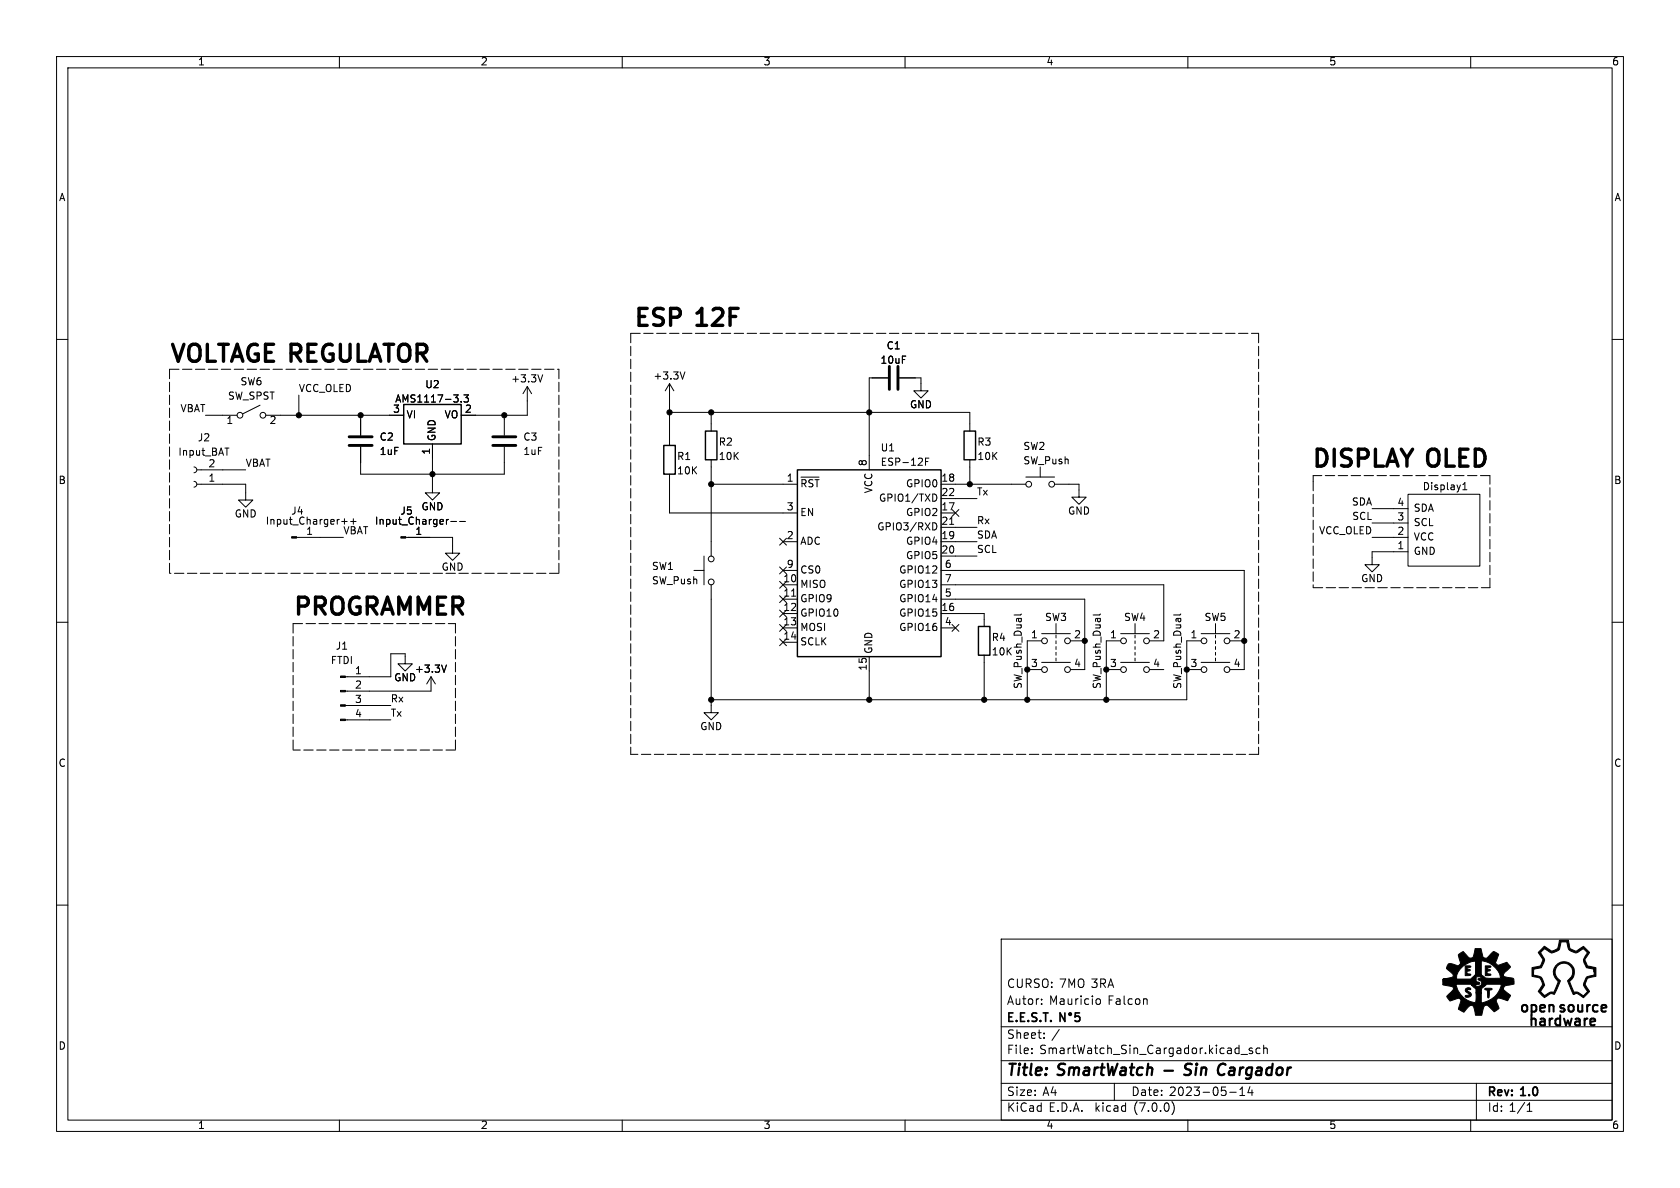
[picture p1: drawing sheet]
<svg xmlns="http://www.w3.org/2000/svg" width="297mm" height="210mm" viewBox="0 0 297 210" stroke-linecap="round" stroke-linejoin="round" font-family="sans-serif">
<g fill="none" stroke="#000" stroke-width=".18">
<path d="M10 10h277v190h-277zM12 12h273v186h-273zM60 10v2M110 10v2M160 10v2M210 10v2M260 10v2M10 60h2M285 60h2M36.3 73.4h5.6M39.8 79.2h.7M46 71.6l-3.1 1.6"/>
<path d="M47 73.4h24.4M52.8 69.9v3.5M63.8 79v4.8h25.4v-4.8M63.8 73.4v3.6M76.5 78.5v8.6h1.2l-1.2 1.3-1.3-1.3h1.3M81.5 71v.1M82 69.8h.8l-.4 .5 .3 .1v.6l-.1 .1-.6-.1M89.2 73.4v3.6M93.2 68.3l-.7 1.3M93.2 68.3v5.1h-11.7M93.2 68.3l.8 1.3M95.9 66.3l-.4 1.2"/>
<path d="M118.4 72.9h53v3.3M118.4 67.8v10.9M118.4 67.8l-.8 1.3M118.4 67.8l.7 1.3M121.1 65.7l-.4 1.3M125.7 72.9v3.3M157 66.8h-3.3v16.3M159 66.8h3.8v2.3h1.3l-1.3 1.3-1.3-1.3h1.3M34.3 82.6l.4 .1 .1 .4-.2 .3-.3 .2M34.3 85.1l.4 .1 .1 .4-.2 .4-.3 .1M34.8 85.6h8.6v2.8h1.3l-1.3 1.3-1.2-1.3h1.2M34.8 83.1h8.6"/>
<path d="M52.4 95h8.3M60.4 92.2h1M60.9 91.7v1M62 92.2h.9M62.5 91.7v1M71.7 95h8.3v2.8h1.3l-1.3 1.3-1.3-1.3h1.3M79.2 91.8h.1M79.7 92.2h1M81.3 92.2h1M118.4 83.8v6.9h22.6M124.5 98.3v5.1M125.7 85.6h15.3"/>
<path d="M125.7 81.3v17M137.8 95.1l1.2 1.3M138.4 95.8h2.6M139 95.1l-1.2 1.3M141.6 84.3h3.2M142.5 85.2l-.1-.3-.6-.1v1.3M143.7 84.9l-.5-.1-.2 .4M144.1 84.8h.7M144.4 84.8v1.3M163.6 81.6h.4M164.2 81h-.6v1.3M164.9 92.4a.64 .64 0 0 1 .7 .6 .64 .64 0 0 1-.7 .7"/>
<path d="M165.2 87.3a.68 .68 0 0 1 .4 .7 .68 .68 0 0 1-.4 .6M166.4 85.6h15M166.4 90.7h2.5M166.4 95.8h6.3M166.4 98.3h6.3M166.4 93.2h6.3M166.4 88.1h6.3M167.9 92.7h.7M168.3 90.1l1.2 1.2M169.5 90.1l-1.2 1.2M171.4 81.3v4.3M181.4 84.3h5"/>
<path d="M183.9 82.6v1.7M186.4 85.6h4.4v2.3h1.2l-1.2 1.3-1.3-1.3h1.3M232.2 84.1v1M242.6 95h6.3M242.6 92.5h6.3M242.6 89.9h6.3M248.9 87.4h12.7v12.7h-12.7zM248.9 97.5h-6.3v2.3h1.2l-1.2 1.3-1.3-1.3h1.3M258.6 86.6h.7M258.6 85.7l.4-.4v1.3M10 110h2M71.6 117.3h-1.2l1.2 1.3 1.3-1.3h-1.3v-1.7h-2.5v4h-8"/>
<path d="M76.2 119.6v2.6h-15.1M76.2 119.6l-.8 1.3M76.2 119.6l.8 1.3M78.9 117.6l-.4 1.2M122.7 100.8h1.8M125.7 103.4v22.6h1.3l-1.3 1.3-1.2-1.3h1.2M137.8 105.3l1.2 1.2M137.8 107.8l1.2 1.3M137.8 100.2l1.2 1.2M137.8 112.9l1.2 1.2M137.8 102.8l1.2 1.2M137.8 110.4l1.2 1.2"/>
<path d="M138.4 103.4h2.6M138.4 105.9h2.6M138.4 108.5h2.6M138.4 111h2.6M138.4 113.5h2.6M138.4 100.8h2.6M139 105.3l-1.2 1.2M139 107.8l-1.2 1.3M139 100.2l-1.2 1.2M139 112.9l-1.2 1.2M139 102.8l-1.2 1.2M139 110.4l-1.2 1.2"/>
<path d="M139.9 105.4h.8M153.7 116.1v7.6M166.4 103.4h39.3v9.9h-2.5M166.4 105.9h25.4v12.5h-2.6M166.4 100.8h53.6v17.6h-2.6M166.4 108.5h7.6v2.2M166.4 111h2.5M168.3 110.4l1.2 1.2M169.5 110.4l-1.2 1.2M174 115.8v7.9M180.6 108.5l-.2 .2h-1.1M181.6 118.4h2.5"/>
<path d="M184.1 117.1h5.1M184.1 112h5.1M184.1 113.3h-2.5v10.4M186.7 110.2v1.8M186.7 112.3v.5M186.7 113.3v.5M186.7 114.3v.5M186.7 115.3v.5M186.7 116.3v.5M189.2 113.3h2.6M194.5 108.5l-.2 .2h-1M195.6 118.4h2.5"/>
<path d="M198.1 117.1h5.1M198.1 112h5.1M198.1 113.3h-2.5v10.4M200.7 110.2v1.8M200.7 112.3v.5M200.7 113.3v.5M200.7 114.3v.5M200.7 115.3v.5M200.7 116.3v.5M203.2 118.4h2.5M208.7 108.5l-.1 .2h-1.1M209.8 118.4h2.5"/>
<path d="M212.3 117.1h5.1M212.3 112h5.1M212.3 113.3h-2.5v10.4h-84.1M214.9 110.2v1.8M214.9 112.3v.5M214.9 113.3v.5M214.9 114.3v.5M214.9 115.3v.5M214.9 116.3v.5M217.4 113.3h2.6M285 110h2M61.1 127.3h8"/>
<path d="M61.1 124.7h8M10 160h2M285 160h2M177 166h108v32h-108zM184.1 177.4v.2M184.1 176.6v.2M193.9 176.6h.4l.2 .2v.6l-.2 .2-.4-.1M202.7 176.6l.1 1M60 198v2M110 198v2M160 198v2M177 194.5h108"/>
<path d="M177 191.5h108M177 187.5h108M177 181.5h108M182.4 186.1v.2M182.4 185.3v.2M184.6 183.4v.2M184.6 182.6v.2M197 191.5v3M207.2 194.8a1.74 1.74 0 0 1 0 2.2M210 198v2M217.4 193.1h1.1M219.2 193.7h.8"/>
<path d="M219.4 186.4h1.1M219.5 192.4l-.3 .2M219.6 192.2v1.5M221 192.1l-.4 1.1h.9M221.3 192.7v1M221.4 185.3h-.4l-.2 .2 .1 .2 .5 .1v.4h-.6M222.8 185.3h-.5l-.3 .2v.5l.2 .2h.6M223.4 185.4l.2-.1h.4v1M223.4 184.8v1.5M260 198v2M261 191.5v6.5M270 196.5h.8"/>
<path d="M270 195.4l.4-.4v1.5"/>
<circle cx="42.4" cy="73.4" r=".51"/>
<circle cx="46.5" cy="73.4" r=".51"/>
<circle cx="125.7" cy="98.8" r=".51"/>
<circle cx="181.9" cy="85.6" r=".51"/>
<circle cx="185.9" cy="85.6" r=".51"/>
<circle cx="125.7" cy="102.9" r=".51"/>
<circle cx="184.7" cy="118.4" r=".51"/>
<circle cx="184.7" cy="113.3" r=".51"/>
<circle cx="188.7" cy="118.4" r=".51"/>
<circle cx="188.7" cy="113.3" r=".51"/>
<circle cx="198.6" cy="113.3" r=".51"/>
<circle cx="198.6" cy="118.4" r=".51"/>
<circle cx="202.7" cy="113.3" r=".51"/>
<circle cx="202.7" cy="118.4" r=".51"/>
<circle cx="212.9" cy="113.3" r=".51"/>
<circle cx="212.9" cy="118.4" r=".51"/>
<circle cx="216.9" cy="113.3" r=".51"/>
<circle cx="216.9" cy="118.4" r=".51"/>
</g>
<path d="M205.8 189.3h1.6M209.3 189.9l.8 .1M210.4 188l-.6 .1a.46 .46 0 0 0-.3 .5 .46 .46 0 0 0 .3 .4l.4 .1M215.8 188.1l.3-.1 .5 .1M216.5 189.9l-.4 .1" fill="none" stroke="#000" stroke-width=".4"/>
<g fill="none" stroke="#000" stroke-width=".3">
<path d="M188.3 179.1v1.5l-.9-1.5v1.5M190.8 179.1h-.7l-.1 .7 .3-.2 .5 .1 .1 .2-.1 .5-.2 .2-.6-.2"/>
<circle cx="189.2" cy="179.3" r=".21"/>
</g>
<path d="M71.4 71.5h10.1v7h-10.1zM117.3 78.7h2.1v5.1h-2.1zM124.7 76.2h2v5.1h-2zM170.4 76.2h2.1v5.1h-2.1zM141 83.1h25.4v33h-25.4zM173 110.7h2v5.1h-2z" fill="none" stroke="#000" stroke-width=".25"/>
<path d="M61.7 78.7h4.1M61.7 77.2h4.1M87.1 78.7h4.1M87.1 77.2h4.1M157.2 64.8v4M158.7 64.8v4" fill="none" stroke="#000" stroke-width=".51"/>
<g fill="#000" stroke="#000" stroke-width=".18">
<path d="M51.6 94.9h.8v.2h-.8zM70.9 94.9h.8v.2h-.8zM60.2 119.5h.9v.3h-.9zM60.2 127.1h.9v.3h-.9zM60.2 124.6h.9v.2h-.9zM60.2 122h.9v.3h-.9zM259.1 174.8h.1a.47 .47 0 0 1 .8 .1h-.6l-.1 .1 .8 .7a.65 .65 0 0 1-.4 .6 .65 .65 0 0 1-.7-.2l.8-.3-.7-.5-.1-.2zM259 170.7l1 .1-.1 .2-.6 .2 .6 .3-.5 .2-.1 .2 .2 .2 .4 .1 .1 .2-1 .1zM256 170.5l.5-.2 1.3 .5 .4-.5-.4-1.5 .9-.6 .5 .6a.76 .76 0 0 0 1.2 .4l.4-1.5h1l.3 1.2a.52 .52 0 0 0 .8 .4l1.1-1.1a1.13 1.13 0 0 1 .9 .6l-.5 1.4 .2 .3 .2 .2 1.6-.6 .6 .8-1.2 1.3a.36 .36 0 0 0 .3 .5l1.5 .3 .1 1-.9 .1a.73 .73 0 0 0-1 .9l1.3 1-.6 .9-1.6-.5-.3 .3-.1 .4 .5 1.1-.3 .3-.5 .4-1.2-1.1-.4-.1-.3 .4-.3 1.4h-1.1l-.2-1.1a.61 .61 0 0 0-.7-.7 2.81 2.81 0 0 0-1.2 1.2l-1-.5 .4-1.2a.47 .47 0 0 0-.1-.6 .47 .47 0 0 0-.6 0l-1.2 .4-.5-.8 .6-.7a.84 .84 0 0 0 .5-1l-1.8-.4v-.1h2.3a3.8 3.8 0 0 0 3.4 3.2l.1-.4v-1.3h1v1.8a4.2 4.2 0 0 0 3.5-3.3h-2.6l-.8 .7-.1 .8h-1v-.8l-.7-.6h.7a.61 .61 0 0 0 1 0 .61 .61 0 0 0-.6-.9v-.1l.5-.2v-.2h-.8v.8l.5 .1 .1 .2v.2h-.4a1.23 1.23 0 0 1-1.2 0h-4.9l-.1-.9h5l.8-.8h1.1l.5 .4a.87 .87 0 0 0 1 .2h1.9a3.5 3.5 0 0 0-3.4-3v2.4h-1.1l.1-2.4a3.6 3.6 0 0 0-3.4 2.8v.4h-2.3l1.5-.4 .2-.1-.1-.4-1.1-1zM262.5 174.8l1-.1 .3 .2-.5 .2-.2 1.3-.1-.2-.1-1.1-.4-.2zM262.6 170.7l1 .1-.1 .2-.6 .2 .6 .3-.5 .2-.1 .2 .1 .2 .5 .1v.2l-.9 .1zM273 167.3l1.3 .8 .8-.3a.92 .92 0 0 0 .5-1l.1-.6h1.6l.2 1.5 1.1 .5 1.3-.9 1.1 1.1-.8 1.2 .4 1.2 1.2 .2v.9v-.6l-1.3-.2-.3-.5a1.14 1.14 0 0 1 .1-1.6l.3-.6-.7-.7-.9 .6a1.45 1.45 0 0 1-1.6-.4l-.4-1.4h-1l-.1 .6a1.16 1.16 0 0 1-1.2 1.3 .85 .85 0 0 1-1-.3l-.6-.4-.1 .1-.6 .6 .3 .6a.99 .99 0 0 1 .1 1.5l-.3 .6-1.4 .2v1.1l.5 .1a1.25 1.25 0 0 1 1.3 1.2l.2 .4-.8 1.2 .8 .7 1-.6h.6l.8-1.9a1.89 1.89 0 0 1 0-3.2 1.89 1.89 0 0 1 2.8 1.5v.1a1.89 1.89 0 0 1-.8 1.6l.8 1.9h.6l1 .6 .8-.7-.6-.8a1.18 1.18 0 0 1 .2-1.4 1.21 1.21 0 0 1 1.3-.7l.2-.1v-1.3l.3 .1v1.5l-.7 .1a1.04 1.04 0 0 0-1.1 1.1v.3l.7 1.2-1.1 1.1-.8-.6a.84 .84 0 0 0-1 0l-1-2.4a1.66 1.66 0 0 0 .9-1.7 1.66 1.66 0 0 0-1.2-1.4 1.62 1.62 0 0 0-1.8 1.1 1.62 1.62 0 0 0 .9 2l-1.1 2.4a.91 .91 0 0 0-1.2 .2l-.6 .4-.4-.5-.7-.6 .4-.6a1.18 1.18 0 0 0 .2-1.3 1.18 1.18 0 0 0-1.1-.7l-.6-.1v-1.6l1.5-.3 .5-1.1-.9-1.2z"/>
<circle cx="52.8" cy="73.4" r=".46"/>
<circle cx="63.8" cy="73.4" r=".46"/>
<circle cx="89.2" cy="73.4" r=".46"/>
<circle cx="118.4" cy="72.9" r=".46"/>
<circle cx="125.7" cy="72.9" r=".46"/>
<circle cx="153.7" cy="72.9" r=".46"/>
<circle cx="76.5" cy="83.8" r=".46"/>
<circle cx="125.7" cy="85.6" r=".46"/>
<circle cx="171.4" cy="85.6" r=".46"/>
<circle cx="181.6" cy="118.4" r=".46"/>
<circle cx="191.8" cy="113.3" r=".46"/>
<circle cx="195.6" cy="118.4" r=".46"/>
<circle cx="209.8" cy="118.4" r=".46"/>
<circle cx="220" cy="113.3" r=".46"/>
<circle cx="125.7" cy="123.7" r=".46"/>
<circle cx="153.7" cy="123.7" r=".46"/>
<circle cx="174" cy="123.7" r=".46"/>
<circle cx="181.6" cy="123.7" r=".46"/>
<circle cx="195.6" cy="123.7" r=".46"/>
</g>
<path d="M281.9 181.2h-.2" fill="none" stroke="#000" stroke-width=".36"/>
<g fill="none" stroke="#000" stroke-width=".18" stroke-dasharray="1.7 .6">
<path d="M111.5 58.9h111M111.5 58.9v74.5M222.5 58.9v74.5M30 65.3v36M30 65.3h68.8M98.8 65.3v36M232.2 85.1v18.8M263.4 84.1h-31.2M51.8 110.2v22.4M51.8 110.2h28.7M80.5 110.2v22.4M98.8 101.3h-68.8"/>
<path d="M232.2 103.9h31.2M263.4 103.9v-19.8M80.5 132.6h-28.7M222.5 133.4h-111"/>
</g>
<g font-size="4.2">
<text x="112.3" y="58.2">ESP 12F</text>
<text x="30.2" y="64.5">VOLTAGE REGULATOR</text>
<text x="232.2" y="83.1">DISPLAY OLED</text>
<text x="52.1" y="109.2">PROGRAMMER</text>
</g>
<g font-size="2.8">
<text x="178" y="190.8">Title:</text>
<text x="187.1" y="190.8">SmartWatch</text>
<text x="210.7" y="190.8">Sin</text>
<text x="217.2" y="190.8">Cargador</text>
</g>
<g font-size="2.5">
<text x="268.5" y="179.5">open source</text>
<text x="270" y="181.9">hardware</text>
</g>
<g font-size="2.1">
<text x="178" y="177.9">Autor:</text>
<text x="178" y="174.9">CURSO: 7MO 3RA</text>
<text x="185.5" y="177.9">Mauricio</text>
<text x="195.9" y="177.9">Falcon</text>
<text x="178" y="183.9">Sheet:</text>
<text x="178" y="181.1">E.E.S.T.</text>
<text x="185.9" y="183.9">/</text>
<text x="178" y="186.6">File:</text>
<text x="183.8" y="186.6">SmartWatch_Sin_Cargador.kicad_sch</text>
<text x="178" y="196.8">KiCad</text>
<text x="178" y="194">Size:</text>
<text x="184.3" y="194">A4</text>
<text x="185.4" y="196.8">E.D.A.</text>
<text x="193.7" y="196.8">kicad</text>
<text x="200" y="194">Date:</text>
<text x="200.6" y="196.8">(7.0.0)</text>
<text x="206.7" y="194">2023-05-14</text>
<text x="263" y="194.2">Rev:</text>
<text x="263" y="196.8">Id: 1/1</text>
<text x="269" y="194.2">1.0</text>
</g>
<g font-size="1.8">
<text x="35" y="11.8">1</text>
<text x="85" y="11.8">2</text>
<text x="135" y="11.8">3</text>
<text x="185" y="11.8">4</text>
<text x="235" y="11.8">5</text>
<text x="285" y="11.8">6</text>
<text x="10.4" y="35.8">A</text>
<text x="285.4" y="35.8">A</text>
<text x="155.6" y="64.6">10uF</text>
<text x="156.7" y="62">C1</text>
<text x="40.2" y="70.9">SW_SPST</text>
<text x="42.5" y="68.4">SW6</text>
<text x="52.8" y="69.5">VCC_OLED</text>
<text x="69.8" y="71.4">AMS1117-3.3</text>
<text x="75.1" y="68.9">U2</text>
<text x="90.3" y="67.9">+3.3V</text>
<text x="115.5" y="67.4">+3.3V</text>
<text x="31.8" y="73.1">VBAT</text>
<text x="40" y="75.3">1</text>
<text x="47.6" y="75.3">2</text>
<text x="69.4" y="73.2">3</text>
<text x="71.9" y="74.2">VI</text>
<text x="77.3" y="78" transform="rotate(-90 77.3 78)">GND</text>
<text x="78.5" y="74.2">VO</text>
<text x="82.1" y="73.2">2</text>
<text x="160.8" y="72.5">GND</text>
<text x="31.5" y="80.8">Input_BAT</text>
<text x="34.9" y="78.3">J2</text>
<text x="36.8" y="82.8">2</text>
<text x="43.4" y="82.7">VBAT</text>
<text x="67.1" y="78.2">C2</text>
<text x="67.1" y="80.7">1uF</text>
<text x="76.2" y="80.4" transform="rotate(-90 76.2 80.4)">1</text>
<text x="92.5" y="78.2">C3</text>
<text x="92.5" y="80.7">1uF</text>
<text x="119.6" y="81.6">R1</text>
<text x="127" y="79.1">R2</text>
<text x="127" y="81.6">10K</text>
<text x="153.4" y="82.5" transform="rotate(-90 153.4 82.5)">8</text>
<text x="155.6" y="82.6">ESP-12F</text>
<text x="155.6" y="80.1">U1</text>
<text x="172.7" y="79.1">R3</text>
<text x="172.7" y="81.6">10K</text>
<text x="180.9" y="79.8">SW2</text>
<text x="180.9" y="82.4">SW_Push</text>
<text x="10.3" y="85.8">B</text>
<text x="36.8" y="85.3">1</text>
<text x="119.6" y="84.1">10K</text>
<text x="139" y="85.3">1</text>
<text x="141.5" y="87">~{RST}</text>
<text x="154.5" y="87.3" transform="rotate(-90 154.5 87.3)">VCC</text>
<text x="155.3" y="89">GPIO1/TXD</text>
<text x="160.1" y="86.4">GPIO0</text>
<text x="166.4" y="85.3">18</text>
<text x="166.4" y="87.9">22</text>
<text x="172.7" y="87.8">Tx</text>
<text x="238.9" y="89.6">SDA</text>
<text x="247" y="89.7">4</text>
<text x="251.5" y="86.9">Display1</text>
<text x="285.3" y="85.8">B</text>
<text x="41.4" y="91.8">GND</text>
<text x="46.9" y="93">Input_Charger++</text>
<text x="51.4" y="91.2">J4</text>
<text x="54.1" y="94.7">1</text>
<text x="60.7" y="94.6">VBAT</text>
<text x="66.2" y="93">Input_Charger--</text>
<text x="70.7" y="91.2">J5</text>
<text x="73.4" y="94.7">1</text>
<text x="74.5" y="90.5">GND</text>
<text x="139" y="95.5">2</text>
<text x="139" y="90.4">3</text>
<text x="141.5" y="91.5">EN</text>
<text x="155" y="94">GPIO3/RXD</text>
<text x="160.1" y="91.5">GPIO2</text>
<text x="166.4" y="90.4">17</text>
<text x="166.4" y="95.5">19</text>
<text x="166.4" y="93">21</text>
<text x="172.7" y="95.4">SDA</text>
<text x="172.7" y="92.9">Rx</text>
<text x="188.8" y="91.2">GND</text>
<text x="233.1" y="94.6">VCC_OLED</text>
<text x="238.9" y="92.1">SCL</text>
<text x="247" y="94.7">2</text>
<text x="247" y="92.2">3</text>
<text x="249.9" y="95.8">VCC</text>
<text x="249.9" y="93.3">SCL</text>
<text x="249.9" y="90.7">SDA</text>
<text x="78" y="101.2">GND</text>
<text x="115.2" y="101">SW1</text>
<text x="139" y="100.6">9</text>
<text x="141.5" y="96.6">ADC</text>
<text x="141.5" y="101.7">CS0</text>
<text x="158.8" y="101.7">GPIO12</text>
<text x="160.1" y="96.6">GPIO4</text>
<text x="160.1" y="99.1">GPIO5</text>
<text x="166.4" y="98">20</text>
<text x="167" y="100.6">6</text>
<text x="172.7" y="97.9">SCL</text>
<text x="247" y="97.3">1</text>
<text x="249.9" y="98.4">GND</text>
<text x="115.2" y="103.6">SW_Push</text>
<text x="138.4" y="103.1">10</text>
<text x="138.4" y="105.7">11</text>
<text x="141.5" y="104.2">MISO</text>
<text x="141.5" y="106.7">GPIO9</text>
<text x="158.8" y="106.7">GPIO14</text>
<text x="158.8" y="104.2">GPIO13</text>
<text x="167" y="105.7">5</text>
<text x="167" y="103.1">7</text>
<text x="240.6" y="103.2">GND</text>
<text x="138.4" y="108.2">12</text>
<text x="138.4" y="110.7">13</text>
<text x="138.4" y="113.3">14</text>
<text x="141.5" y="109.3">GPIO10</text>
<text x="141.5" y="111.8">MOSI</text>
<text x="158.8" y="109.3">GPIO15</text>
<text x="158.8" y="111.8">GPIO16</text>
<text x="166.4" y="108.2">16</text>
<text x="167" y="110.7">4</text>
<text x="175.3" y="113.6">R4</text>
<text x="182.2" y="113">1</text>
<text x="184.7" y="110">SW3</text>
<text x="189.8" y="113">2</text>
<text x="196.2" y="113">1</text>
<text x="198.7" y="110">SW4</text>
<text x="203.8" y="113">2</text>
<text x="210.4" y="113">1</text>
<text x="212.9" y="110">SW5</text>
<text x="218" y="113">2</text>
<text x="58.4" y="117.7">FTDI</text>
<text x="59.3" y="115.1">J1</text>
<text x="62.7" y="119.4">1</text>
<text x="73.3" y="119.2">+3.3V</text>
<text x="141.5" y="114.4">SCLK</text>
<text x="153.4" y="118.6" transform="rotate(-90 153.4 118.6)">15</text>
<text x="154.5" y="115.6" transform="rotate(-90 154.5 115.6)">GND</text>
<text x="175.3" y="116.1">10K</text>
<text x="182.2" y="118.1">3</text>
<text x="189.8" y="118.1">4</text>
<text x="196.2" y="118.1">3</text>
<text x="203.8" y="118.1">4</text>
<text x="210.4" y="118.1">3</text>
<text x="218" y="118.1">4</text>
<text x="62.7" y="121.9">2</text>
<text x="62.7" y="124.5">3</text>
<text x="69.1" y="124.4">Rx</text>
<text x="69.6" y="120.7">GND</text>
<text x="180.9" y="121.8" transform="rotate(-90 180.9 121.8)">SW_Push_Dual</text>
<text x="194.9" y="121.8" transform="rotate(-90 194.9 121.8)">SW_Push_Dual</text>
<text x="209.1" y="121.8" transform="rotate(-90 209.1 121.8)">SW_Push_Dual</text>
<text x="62.7" y="127">4</text>
<text x="69.1" y="126.9">Tx</text>
<text x="123.7" y="129.3">GND</text>
<text x="10.3" y="135.8">C</text>
<text x="285.3" y="135.8">C</text>
<text x="10.3" y="185.8">D</text>
<text x="285.3" y="185.8">D</text>
<text x="35" y="199.8">1</text>
<text x="85" y="199.8">2</text>
<text x="135" y="199.8">3</text>
<text x="185" y="199.8">4</text>
<text x="235" y="199.8">5</text>
<text x="285" y="199.8">6</text>
</g>
</svg>
